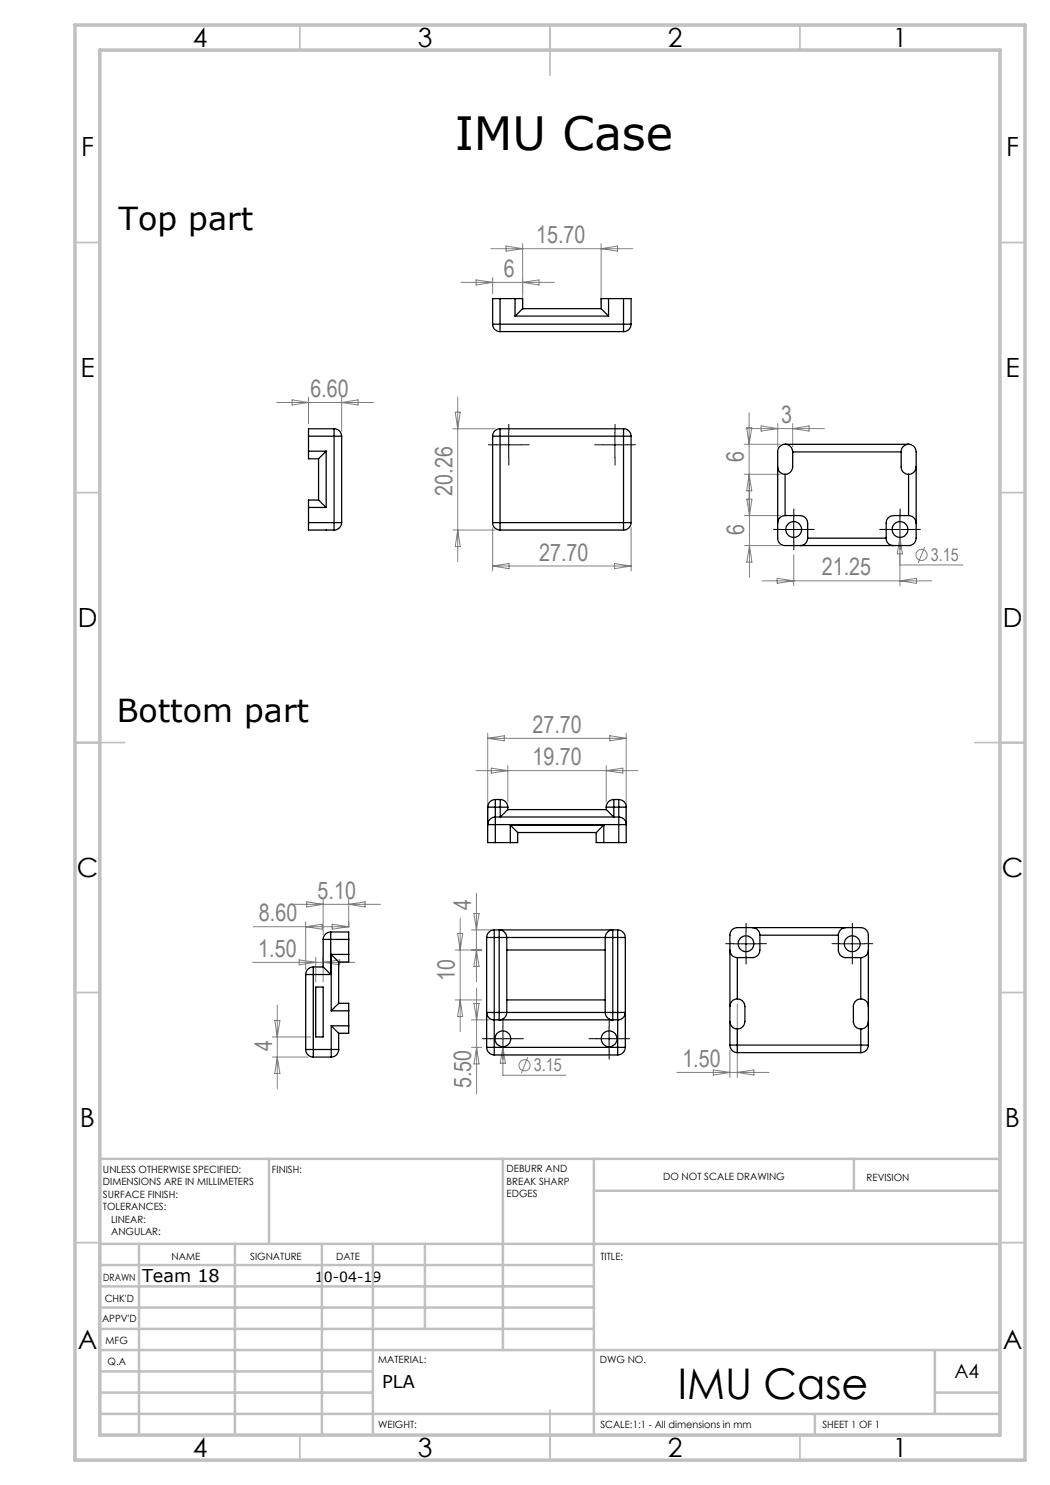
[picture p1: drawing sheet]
<svg xmlns="http://www.w3.org/2000/svg" width="210mm" height="297mm" viewBox="0 0 210 297" stroke-linecap="round" stroke-linejoin="round" font-family="sans-serif">
<g fill="none" stroke="#808080" stroke-width=".2">
<path d="M92.2 56.5h18.7M95.2 56l3.3 .5-3.3 .5zM98.2 49.7h28.4M98.5 55.5v3.2M101.2 49.2l3.3 .5-3.3 .5zM104.5 48.7v12M104.5 56.5l3.3-.5v1zM120.2 48.7v12M120.2 49.7l3.3-.5v1zM58.4 80l3.3 .5-3.3 .5zM61.7 79.5v5.2M68.3 79.5v6.8"/>
<path d="M91.5 79.4v33M55.4 80.5h19.3M68.3 80.5l3.3-.5v1zM90.6 85.8h8.4M91.1 82.4h.9l-.5 3.4zM148.8 88.9h7.2M148.8 94.9h7.2M149.2 85.7h15.7M149.3 85.5h1.1l-.6 3.4zM149.4 99.8h1l-.5 3.3zM149.8 82.5v18.7M149.8 94.9l.6 3.3h-1.1z"/>
<path d="M149.9 96.8v18.7M152.2 85.2l3.3 .5-3.3 .5zM155.5 84.7v4.7M158.5 84.7v4.7M158.5 85.7l3.3-.5v1zM90.6 106h8.4M91.5 106l.5 3.3h-.9zM98.5 105.5v8.7M98.5 113.2h27.7M98.5 113.2l3.3-.5v1zM122.9 112.7l3.3 .5-3.3 .5zM126.2 105.5v8.7"/>
<path d="M148.9 103.1h7.1M148.9 109.1h7.1M149.9 109.1l.5 3.3h-1zM152.4 116.2h33.9M155.4 115.7l3.3 .5-3.3 .5zM158.7 111v6.2M180 111v6.2M180 116.2l3.3-.5v1zM180 107.5v5.5h12.6M180 107.5l.5 3.3h-1zM180 104.3v3.2M184.9 109.4l-1.2 3.2"/>
<path d="M95.2 154.1h32.4M97.5 146.6v17.3M97.5 147.7h27.7M97.5 147.7l3.4-.6v1.1zM98.2 153.6l3.4 .5-3.4 .5zM101.6 153.1v7.3M121.2 153.1v7.3M121.2 154.1l3.4-.5v1zM122 147.1l3.2 .6-3.2 .5zM125.2 146.6v17.3M64.6 179.9v7M69.7 179.9v5.5"/>
<path d="M95.3 178.7v17.7M50.5 192.5h20.5M50.7 185.3h19M58.3 180.9h17.8M59.8 192l3.3 .5-3.3 .5zM61.1 184.4v9.5M61.1 185.3l3.4-.4v.9zM61.3 180.4l3.3 .5-3.3 .5zM63.1 191.5v4.9M64.6 191.5v4.9M64.6 192.5l3.3-.5v1zM66.4 184.9l3.3 .4-3.3 .5z"/>
<path d="M69.7 180.9l3.3-.5v1zM91 190h5.3M91 200h5.3M91.5 186.7h1l-.5 3.3zM92 183.7v22.6M92 200l.5 3.3h-1zM94.3 186h4.5M94.8 182.7h1l-.5 3.3zM95.3 190l.5 3.3h-1zM95.3 197.6v21.2M54.5 207.4h7.6M54.5 211.4h7.1"/>
<path d="M55 204.1h1l-.5 3.3zM55.5 201v16.8M55.5 211.4l.5 3.3h-1zM94.3 204h3.6M94.3 209.5h2M94.8 200.7h1l-.5 3.3zM95.3 209.5l.5 3.3h-1zM100.6 206.2v8.8h12.6M100.6 209.3l.5 3.4h-1.1zM105.6 211.5l-1.3 3.2M135.4 214.5h18.4M142.7 214l3.3 .5-3.3 .5z"/>
<path d="M146 210v5.5M147.5 200.8v14.7M147.5 214.5l3.3-.5v1z"/>
<circle cx="184.3" cy="111" r="1.12"/>
<circle cx="104.9" cy="213.1" r="1.13"/>
</g>
<g fill="none" stroke="#000" stroke-width=".2" stroke-dasharray="15.2 1.3 1.3 1.3">
<path d="M99.3 89h-1.6M101.8 86.5v-1.6M101.8 91.5v1.5M104.3 89h1.5M120.5 89h-1.6M123 86.5v-1.6M123 91.5v1.5M125.5 89h1.6M156.3 105.9h-1.6M158.8 103.4v-1.6M158.8 108.4v1.6M161.3 105.9h1.5"/>
<path d="M177.5 105.9h-1.6M180 103.4v-1.6M180 108.4v1.6M182.5 105.9h1.6M146.7 188.7h-1.6M149.2 186.2v-1.5M149.2 191.2v1.6M151.7 188.7h1.6M168 188.7h-1.6M170.5 186.2v-1.5M170.5 191.2v1.6M173 188.7h1.5"/>
<path d="M98.1 207.7h-1.6M100.6 205.2v-1.5M100.6 210.2v1.6M103.1 207.7h1.6M119.3 207.7h-1.5M121.8 205.2v-1.5M121.8 210.2v1.6M124.3 207.7h1.6"/>
</g>
<g fill="none" stroke="#000" stroke-width=".2">
<path d="M99.2 89h5M101.7 86.5v5M120.5 89h5M123 86.5v5M156.2 105.9h5.1M158.8 103.4v5M177.5 105.9h5M180 103.4v5M146.7 188.8h5M149.2 186.3v4.9M168 188.8h4.9M170.5 186.3v4.9"/>
<path d="M98.1 207.7h5M100.6 205.3v5M119.3 207.7h5M121.8 205.3v5"/>
</g>
<g fill="none" stroke="#c0c0c0" stroke-width=".35">
<path d="M60 5v5M110 5v10M160 5v5M15 48.5h5M200 48.5h5M15 98.5h5M200 98.5h5M15 148.5h10M195 148.5h10M15 198.5h5M200 198.5h5M15 248.5h5"/>
<path d="M200 248.5h5M60 287v5M110 282v10M160 287v5"/>
</g>
<g fill="none" stroke="#c0c0c0" stroke-width=".5">
<path d="M53.8 231.8v17M100.6 231.8v38.2M118.8 231.8v55.2M118.8 238.2h81.2M170.8 231.8v6.4M200 231.8h-180v55.2M20 248.8h180M20 257.3h98.8M20 253h98.8M27.8 248.8v38.2M47 248.8v38.2M64.4 248.8v38.2"/>
<path d="M74.6 248.8v38.2M85 248.8v17M20 265.8h98.8M20 261.5h98.8M20 278.5h54.6M20 274.3h54.6M20 270h180M187 278.5h13M187 270v12.8M20 282.8h180M163 282.8v4.2"/>
</g>
<path d="M15 5h190v287h-190zM20 10h180v277h-180z" fill="none" stroke="#c0c0c0" stroke-width=".7"/>
<g fill="none" stroke="#000" stroke-width=".25">
<path d="M100 59.7h-1.5v5.1M100 59.7v5.1M100 59.7h3M103 59.7h1.5v2M103 59.7v3.5M121.7 59.7h-1.5v2M121.7 59.7h3M121.7 59.7v3.5M124.7 59.7h1.5v5.1M124.7 59.7v5.1M98.5 64.8h1.5M98.5 64.8a1.45 1.45 0 0 0 1.5 1.5"/>
<path d="M100 64.8v1.5M100 64.8h24.7M100 66.3h24.7M103 63.2h18.7M104.5 61.7l-1.5 1.5M104.5 61.7h15.7M120.2 61.7l1.5 1.5M124.7 64.8h1.5M124.7 64.8v1.5M126.2 64.8a1.51 1.51 0 0 1-1.5 1.5M61.7 90.2v1.6h2M61.7 87.2h5.1"/>
<path d="M61.7 90.2h3.5M61.7 87.2v3M63.7 91.8v8.2M65.2 90.2l-1.5 1.6M65.2 90.2v11.3M66.8 85.8v1.4M66.8 85.8h-5.1v1.4M66.8 85.8a1.51 1.51 0 0 1 1.5 1.4M66.8 87.2h1.5M66.8 87.2v17.3M68.3 87.2v17.3M98.5 87.2h1.5"/>
<path d="M98.5 87.2v17.3M100 85.8v1.4M100 85.8a1.45 1.45 0 0 0-1.5 1.4M100 87.2v17.3M100 87.2h24.7M100 85.8h24.7M124.7 85.8v1.4M124.7 87.2h1.5M124.7 85.8a1.51 1.51 0 0 1 1.5 1.4M124.7 87.2v17.3M126.2 87.2v17.3M155.5 93.4a1.45 1.45 0 0 0 1.5 1.5"/>
<path d="M157 88.9a1.45 1.45 0 0 0-1.5 1.5v17.2a1.45 1.45 0 0 0 1.5 1.5h24.7a1.51 1.51 0 0 0 1.5-1.5v-17.2a1.51 1.51 0 0 0-1.5-1.5M157 88.9a1.51 1.51 0 0 1 1.5 1.5M157 88.9h24.7M157 94.9v8.2M158.5 90.4v3a1.51 1.51 0 0 1-1.5 1.5M158.5 90.4h21.7M180.2 90.4v3a1.45 1.45 0 0 0 1.5 1.5M181.7 88.9a1.45 1.45 0 0 0-1.5 1.5M181.7 94.9v8.2M183.2 93.4a1.51 1.51 0 0 1-1.5 1.5M61.7 104.5v1.5h5.1M61.7 104.5h5.1"/>
<path d="M61.7 101.5h3.5M61.7 101.5v3M63.7 100l1.5 1.5M63.7 100h-2v1.5M66.8 104.5v1.5M66.8 104.5h1.5M68.3 104.5a1.51 1.51 0 0 1-1.5 1.5M98.5 104.5h1.5M98.5 104.5a1.45 1.45 0 0 0 1.5 1.5M100 104.5v1.5M100 104.5h24.7M100 106h24.7"/>
<path d="M124.7 104.5v1.5M124.7 104.5h1.5M126.2 104.5a1.51 1.51 0 0 1-1.5 1.5M157 103.1a1.51 1.51 0 0 0-1.5 1.5M157 103.1h3a1.57 1.57 0 0 1 1.5 1.5v3M161.5 107.6a1.51 1.51 0 0 1-1.5 1.5M161.5 107.6h15.7M177.2 107.6a1.45 1.45 0 0 0 1.5 1.5M181.7 103.1a1.57 1.57 0 0 1 1.5 1.5M181.7 103.1h-3a1.51 1.51 0 0 0-1.5 1.5v3M99.1 159.9v1.5M99.1 159.9a1.49 1.49 0 0 0-1.6 1.5"/>
<path d="M99.1 159.9h.9M100 159.9a1.49 1.49 0 0 1 1.6 1.5M100 159.9v1.5M122.8 159.9a1.49 1.49 0 0 0-1.6 1.5M122.8 159.9v1.5M122.8 159.9h1M123.8 159.9v1.5M123.8 159.9a1.44 1.44 0 0 1 1.4 1.5M97.5 161.4v7.1h1.6M97.5 161.4h1.6M99.1 163.4v1.5M99.1 163.4a1.43 1.43 0 0 0-1.5 1.5h1.5"/>
<path d="M99.1 164.9h24.7M99.1 163.4h24.7M99.1 168.5h3M99.1 161.4v2M99.1 164.9v3.6M99.1 161.4h.9M100 161.4h1.6M100 161.4v2l1.6-1.5M101.6 161.4v.5M101.6 161.9h19.6M102.1 165l1.4 1.5M102.1 165h18.7"/>
<path d="M102.1 165v3.5M103.5 166.5v2h-1.4M103.5 166.5h15.7M119.2 166.5v2h1.6M120.8 165l-1.6 1.5M120.8 165v3.5M120.8 168.5h3M121.2 161.4h1.6M121.2 161.4v.5M122.8 161.4v2l-1.6-1.5M122.8 161.4h1M123.8 163.4v1.5"/>
<path d="M123.8 163.4a1.43 1.43 0 0 1 1.4 1.5h-1.4M123.8 161.4h1.4M123.8 161.4v2M123.8 164.9v3.6M125.2 161.4v7.1h-1.4M61.1 194.9h1.6M61.1 194.9v15M62.7 193.4a1.56 1.56 0 0 0-1.6 1.5M62.7 193.4v1.5M62.7 194.9v15M62.7 194.9h3.4M62.7 193.4h1.9"/>
<path d="M63.1 197.4h1.5v10h-1.5zM64.6 193.4l1.5 1.5M64.6 187.9h1.5M64.6 187.9v5.5M66.1 186.4a1.49 1.49 0 0 0-1.5 1.5M66.1 186.4v1.5M66.1 186.4h3.6v1.5M66.1 187.9v7M66.1 187.9h3.6M66.3 190.9l1.4 1.5M66.3 190.9v11.3M66.3 190.9h3.4"/>
<path d="M67.7 192.4v8.3M69.7 190.9v1.5h-2M69.7 187.9v3M97.3 187.5h1.5M97.3 187.5v22M98.8 186v1.5M98.8 186a1.56 1.56 0 0 0-1.5 1.5M98.8 187.5h1M98.8 186h24.7M98.8 187.5v15M99.8 187.5v-1.4a1.4 1.4 0 0 1 1.6 1.4M99.8 187.5h1.6"/>
<path d="M99.8 187.5v15M101.4 187.5h19.6M101.4 187.5v15M101.4 190h19.6M101.4 200h19.6M121 187.5a1.43 1.43 0 0 1 1.6-1.4v1.4M121 187.5h1.6M121 187.5v15M122.6 187.5h.9M122.6 187.5v15M123.5 187.5h1.6M123.5 186v1.5"/>
<path d="M123.5 186a1.56 1.56 0 0 1 1.6 1.5M123.5 187.5v15M125.1 187.5v22M146 190a1.44 1.44 0 0 0 1.5 1.5M147.5 199.8a1.5 1.5 0 0 0-1.5 1.5M147.5 199.8a1.56 1.56 0 0 1 1.5 1.5v3a1.5 1.5 0 0 1-1.5 1.5M147.5 191.5v8.3M150.5 185.5a1.49 1.49 0 0 1 1.5 1.5M152 187v3a1.5 1.5 0 0 1-1.5 1.5h-3M152 187h15.7M167.7 187v3a1.44 1.44 0 0 0 1.5 1.5h3M169.2 185.5a1.49 1.49 0 0 0-1.5 1.5"/>
<path d="M172.2 199.8a1.56 1.56 0 0 1 1.5 1.5M172.2 199.8a1.56 1.56 0 0 0-1.5 1.5v3a1.44 1.44 0 0 0 1.5 1.5M172.2 191.5v8.3M173.7 190a1.44 1.44 0 0 1-1.5 1.5M61.1 209.9a1.49 1.49 0 0 0 1.6 1.5M61.1 209.9h1.6M62.7 209.9v1.5M62.7 209.9h3.6M62.7 211.4h3.6M66.3 209.9v1.5M66.3 209.9h1.4M66.3 205.2l1.4 1.5"/>
<path d="M66.3 202.2h3.4M66.3 205.2h3.4M66.3 205.2v4.7M67.7 200.7l-1.4 1.5M67.7 209.9a1.49 1.49 0 0 1-1.4 1.5M67.7 200.7h2v1.5M67.7 206.7v3.2M69.7 205.2v1.5h-2M69.7 202.2v3M97.3 209.5h1.5M97.3 209.5a1.56 1.56 0 0 0 1.5 1.5M98.8 202.5h-1.4a1.35 1.35 0 0 0 1.4 1.5"/>
<path d="M98.8 202.5v1.5M98.8 209.5v1.5M98.8 204v5.5M98.8 202.5h1M98.8 204h24.7M98.8 209.5h24.7M98.8 211h24.7M99.8 202.5h1.6M99.8 202.5v1.4a.96 .96 0 0 0 1.3-.6l.3-.8M101.4 202.5h19.6M121 202.5h1.6M121 202.5a1.43 1.43 0 0 0 1.6 1.4v-1.4"/>
<path d="M122.6 202.5h.9M123.5 202.5h1.5a1.35 1.35 0 0 1-1.5 1.5M123.5 202.5v1.5M123.5 209.5h1.6M123.5 209.5v1.5M123.5 204v5.5M125.1 209.5a1.56 1.56 0 0 1-1.6 1.5M146 209v-22a1.49 1.49 0 0 1 1.5-1.5h24.7a1.49 1.49 0 0 1 1.5 1.5v22M146 204.3a1.44 1.44 0 0 0 1.5 1.5M146 209a1.49 1.49 0 0 0 1.5 1.5M146 209h1.5M147.5 209v1.5"/>
<path d="M147.5 205.8v3.2M147.5 209h24.7M147.5 210.5h24.7M172.2 209h1.5M172.2 209v1.5M172.2 205.8v3.2M173.7 204.3a1.44 1.44 0 0 1-1.5 1.5M173.7 209a1.49 1.49 0 0 1-1.5 1.5"/>
<circle cx="158.8" cy="105.9" r="1.58"/>
<circle cx="180" cy="105.9" r="1.58"/>
<circle cx="149.2" cy="188.8" r="1.57"/>
<circle cx="170.4" cy="188.8" r="1.57"/>
<circle cx="100.6" cy="207.8" r="1.57"/>
<circle cx="121.8" cy="207.8" r="1.57"/>
</g>
<text font-size="9.2" x="90.9" y="30">IMU Case</text>
<text font-size="8.5" x="135.6" y="279.7">IMU Case</text>
<g font-size="6.3">
<text x="23.7" y="45.9">Top part</text>
<text x="23.4" y="144.4">Bottom part</text>
</g>
<g font-size="5.3">
<text x="38.5" y="9.5">4</text>
<text x="83.5" y="9.5">3</text>
<text x="133.6" y="9.5">2</text>
<text x="178.6" y="9.5">1</text>
<text x="16.2" y="31.2">F</text>
<text x="201.2" y="31.2">F</text>
<text x="16.1" y="75.5">E</text>
<text x="201.1" y="75.5">E</text>
<text x="15.5" y="125.5">D</text>
<text x="200.5" y="125.5">D</text>
<text x="15.4" y="175.5">C</text>
<text x="200.4" y="175.5">C</text>
<text x="16" y="225.5">B</text>
<text x="201" y="225.5">B</text>
<text x="15.5" y="269.8">A</text>
<text x="200.5" y="269.8">A</text>
<text x="38.5" y="291.5">4</text>
<text x="83.5" y="291.5">3</text>
<text x="133.6" y="291.5">2</text>
<text x="178.6" y="291.5">1</text>
</g>
<g font-size="4.8" fill="#808080">
<text x="107.2" y="48.6">15.70</text>
<text x="100.8" y="55.4">6</text>
<text x="62.1" y="79.4">6.60</text>
<text x="156.3" y="84.6">3</text>
<text x="148.8" y="92.5" transform="rotate(-90 148.8 92.5)">6</text>
<text x="90.5" y="99.1" transform="rotate(-90 90.5 99.1)">20.26</text>
<text x="148.8" y="107" transform="rotate(-90 148.8 107)">6</text>
<text x="107.8" y="112.1">27.70</text>
<text x="164.4" y="115.1">21.25</text>
<text x="106.5" y="146.6">27.70</text>
<text x="106.5" y="153">19.70</text>
<text x="63.5" y="179.8">5.10</text>
<text x="51.8" y="184.3">8.60</text>
<text x="94.2" y="182" transform="rotate(-90 94.2 182)">4</text>
<text x="51.6" y="191.4">1.50</text>
<text x="91" y="196.1" transform="rotate(-90 91 196.1)">10</text>
<text x="54.4" y="210.2" transform="rotate(-90 54.4 210.2)">4</text>
<text x="136.5" y="213.4">1.50</text>
<text x="94.2" y="217.7" transform="rotate(-90 94.2 217.7)">5.50</text>
</g>
<text font-size="3.9" x="190.9" y="275.5">A4</text>
<g font-size="3.5" fill="#808080">
<text x="186.2" y="112.2">3.15</text>
<text x="106.8" y="214.2">3.15</text>
</g>
<g font-size="3.5">
<text x="28.4" y="256.4">Team 18</text>
<text x="76.5" y="277.6">PLA</text>
</g>
<text font-size="2.8" x="63" y="256.4">10-04-19</text>
<g font-size="2">
<text x="20.6" y="234.6">UNLESS OTHERWISE SPECIFIED:</text>
<text x="20.6" y="237.1">DIMENSIONS ARE IN MILLIMETERS</text>
<text x="20.6" y="239.6">SURFACE FINISH:</text>
<text x="54.4" y="234.6">FINISH:</text>
<text x="101.3" y="234.5">DEBURR AND</text>
<text x="101.3" y="237">BREAK SHARP</text>
<text x="101.3" y="239.5">EDGES</text>
<text x="132.6" y="236">DO NOT SCALE DRAWING</text>
<text x="173.3" y="236.2">REVISION</text>
<text x="20.6" y="242.1">TOLERANCES:</text>
<text x="22.2" y="244.6">LINEAR:</text>
<text x="22.2" y="247.1">ANGULAR:</text>
<text x="34.3" y="252">NAME</text>
<text x="50" y="251.9">SIGNATURE</text>
<text x="67.2" y="251.9">DATE</text>
<text x="120.1" y="251.9">TITLE:</text>
<text x="20.6" y="256.1">DRAWN</text>
<text x="20.9" y="260.3">CHK'D</text>
<text x="20.4" y="264.4">APPV'D</text>
<text x="21.1" y="268.8">MFG</text>
<text x="21.5" y="273">Q.A</text>
<text x="75.6" y="272.5">MATERIAL:</text>
<text x="120" y="272.5">DWG NO.</text>
<text x="75.6" y="285.5">WEIGHT:</text>
<text x="120.1" y="285.6">SCALE:1:1 - All dimensions in mm</text>
<text x="164.5" y="285.6">SHEET 1 OF 1</text>
</g>
</svg>
